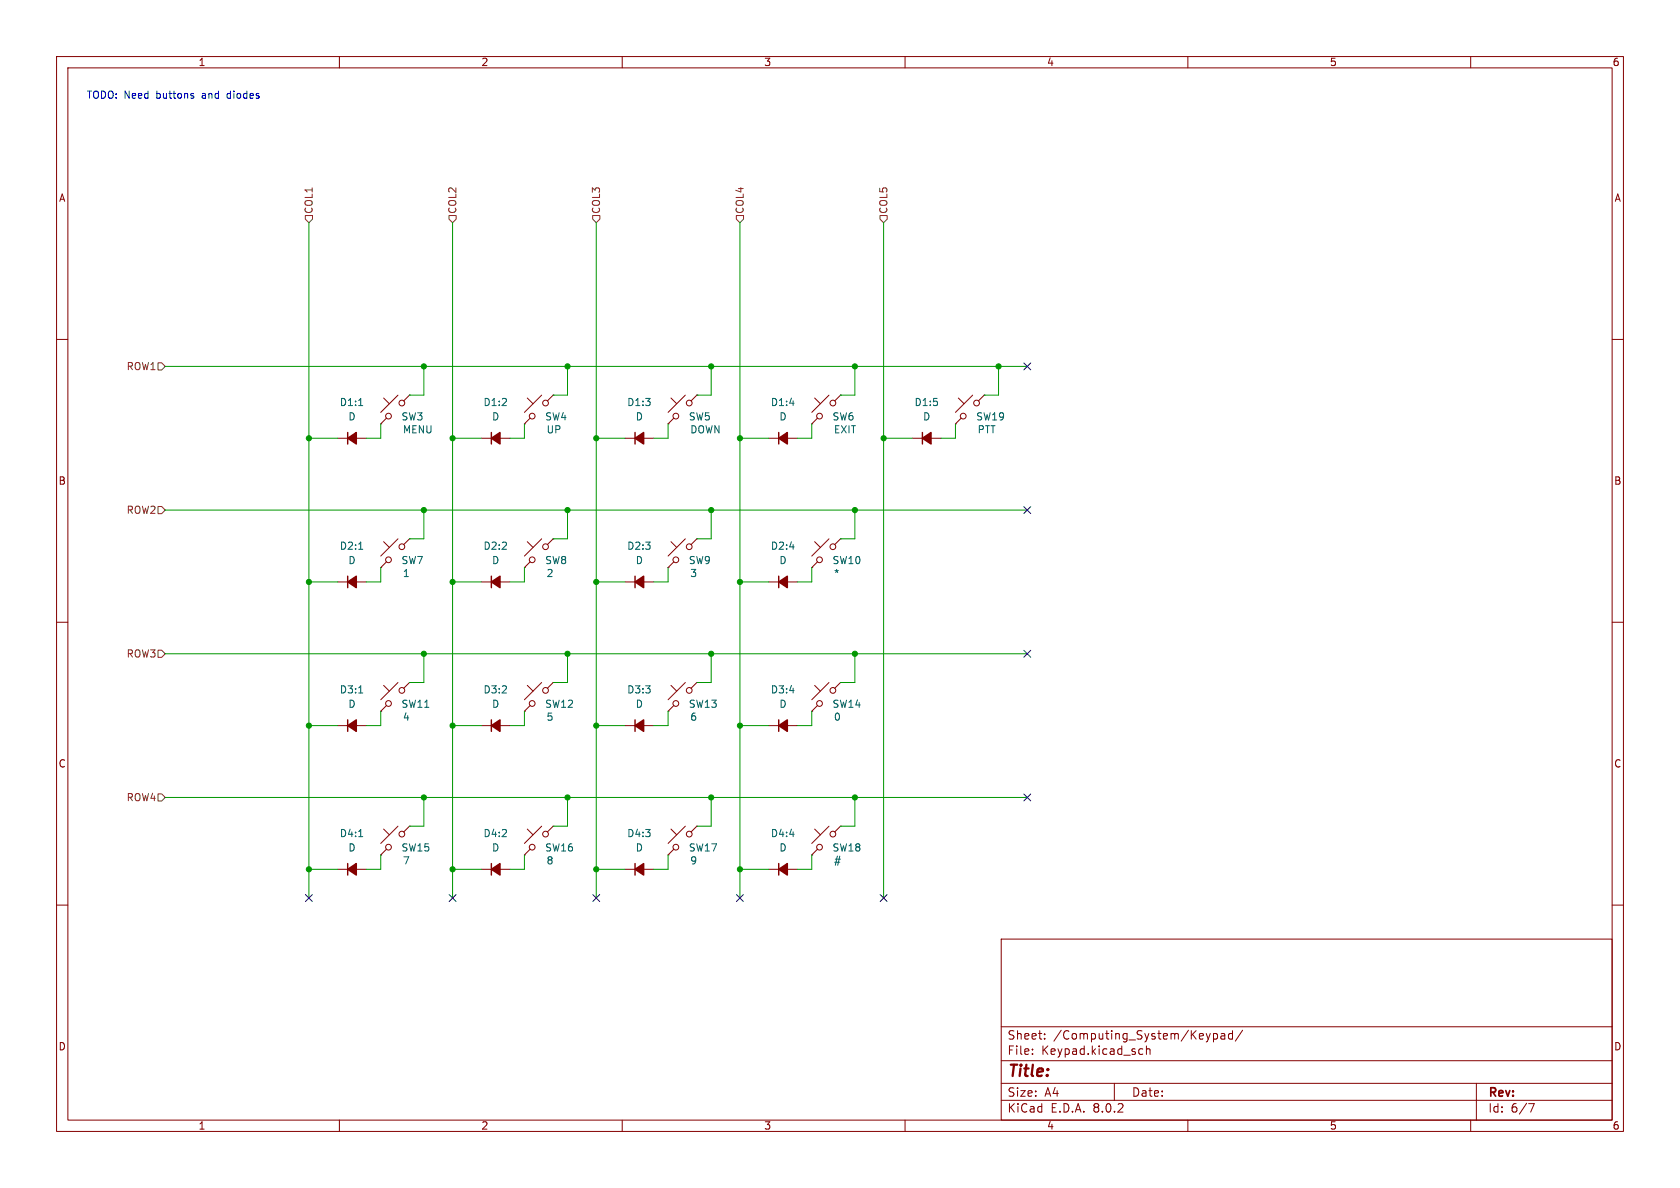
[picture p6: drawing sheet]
<svg xmlns="http://www.w3.org/2000/svg" width="297mm" height="210mm" viewBox="0 0 297 210" stroke-linecap="round" stroke-linejoin="round" font-family="sans-serif">
<g fill="none" stroke="#840000" stroke-width=".18">
<path d="M10 10h277v190h-277zM12 12h273v186h-273zM60 10v2M110 10v2M160 10v2M210 10v2M260 10v2M10 60h2M285 60h2M59.7 77.5h5.1M67.3 74.9h.1M67.8 70.4l1 1"/>
<path d="M68.3 73.9l-1 1M70.4 69.9l-3.1 3M72.4 69.9l-1 1M72.4 69.9h.1M85.1 77.5h5.1M92.7 74.9h.1M93.2 70.4l1 1M93.7 73.9l-1 1M95.8 69.9l-3.1 3M97.8 69.9l-1 1M97.8 69.9h.1M110.5 77.5h5.1"/>
<path d="M118.1 74.9h.1M118.6 70.4l1 1M119.1 73.9l-1 1M121.2 69.9l-3.1 3M123.2 69.9l-1 1M123.2 69.9h.1M135.9 77.5h5.1M143.5 74.9h.1M144 70.4l1 1M144.5 73.9l-1 1M146.6 69.9l-3.1 3M148.6 69.9l-1 1"/>
<path d="M148.6 69.9h.1M161.3 77.5h5.1M168.9 74.9h.1M169.4 70.4l1 1M169.9 73.9l-1 1M172 69.9l-3.1 3M174 69.9l-1 1M174 69.9h.1M67.8 95.8l1 1M68.3 99.3l-1 1M70.4 95.3l-3.1 3M72.4 95.3l-1 1"/>
<path d="M72.4 95.3h.1M93.2 95.8l1 1M93.7 99.3l-1 1M95.8 95.3l-3.1 3M97.8 95.3l-1 1M97.8 95.3h.1M118.6 95.8l1 1M119.1 99.3l-1 1M121.2 95.3l-3.1 3M123.2 95.3l-1 1M123.2 95.3h.1M144 95.8l1 1"/>
<path d="M144.5 99.3l-1 1M146.6 95.3l-3.1 3M148.6 95.3l-1 1M148.6 95.3h.1M10 110h2M59.7 102.9h5.1M67.3 100.3h.1M85.1 102.9h5.1M92.7 100.3h.1M110.5 102.9h5.1M118.1 100.3h.1M135.9 102.9h5.1"/>
<path d="M143.5 100.3h.1M285 110h2M59.7 128.3h5.1M67.3 125.7h.1M67.8 121.2l1 1M68.3 124.7l-1 1M70.4 120.7l-3.1 3M72.4 120.7l-1 1M72.4 120.7h.1M85.1 128.3h5.1M92.7 125.7h.1M93.2 121.2l1 1"/>
<path d="M93.7 124.7l-1 1M95.8 120.7l-3.1 3M97.8 120.7l-1 1M97.8 120.7h.1M110.5 128.3h5.1M118.1 125.7h.1M118.6 121.2l1 1M119.1 124.7l-1 1M121.2 120.7l-3.1 3M123.2 120.7l-1 1M123.2 120.7h.1M135.9 128.3h5.1"/>
<path d="M143.5 125.7h.1M144 121.2l1 1M144.5 124.7l-1 1M146.6 120.7l-3.1 3M148.6 120.7l-1 1M148.6 120.7h.1M10 160h2M59.7 153.7h5.1M67.3 151.1h.1M67.8 146.6l1 1M68.3 150.1l-1 1M70.4 146.1l-3.1 3"/>
<path d="M72.4 146.1l-1 1M72.4 146.1h.1M85.1 153.7h5.1M92.7 151.1h.1M93.2 146.6l1 1M93.7 150.1l-1 1M95.8 146.1l-3.1 3M97.8 146.1l-1 1M97.8 146.1h.1M110.5 153.7h5.1M118.1 151.1h.1M118.6 146.6l1 1"/>
<path d="M119.1 150.1l-1 1M121.2 146.1l-3.1 3M123.2 146.1l-1 1M123.2 146.1h.1M135.9 153.7h5.1M143.5 151.1h.1M144 146.6l1 1M144.5 150.1l-1 1M146.6 146.1l-3.1 3M148.6 146.1l-1 1M148.6 146.1h.1M285 160h2"/>
<path d="M177 166h108v32h-108zM60 198v2M110 198v2M160 198v2M177 194.5h108M177 191.5h108M177 187.5h108M177 181.5h108M182.5 186.3v.1M182.5 185.5v.1M184.7 183.6v.1M184.7 182.8v.1"/>
<path d="M197 191.5v3M201.6 185.4l.4 .1M202 186.3l-.4 .1M202.7 185.5l.2-.1 .3 .1 .1 .9M202.7 184.9v1.5M210 198v2M214.5 182.7v1.5M214.5 182.8l.5-.1 .2 .3v.4l-.1 .2h-.6M215.9 182.8h.6v.9M216.5 183.1h-.5a.29 .29 0 0 0-.2 .3 .29 .29 0 0 0 .2 .3l.5-.1M217.9 182.8l-.4-.1-.3 .3v.4l.1 .2h.6M217.9 182.2v1.5"/>
<path d="M219.7 182.1l-1.3 2M260 198v2M261 191.5v6.5M270.2 195.1h1l-.6 1.5"/>
<circle cx="68.7" cy="73.6" r=".51"/>
<circle cx="71" cy="71.2" r=".51"/>
<circle cx="94.1" cy="73.6" r=".51"/>
<circle cx="96.4" cy="71.2" r=".51"/>
<circle cx="119.5" cy="73.6" r=".51"/>
<circle cx="121.8" cy="71.2" r=".51"/>
<circle cx="144.9" cy="73.6" r=".51"/>
<circle cx="147.2" cy="71.2" r=".51"/>
<circle cx="170.3" cy="73.6" r=".51"/>
<circle cx="172.6" cy="71.2" r=".51"/>
<circle cx="68.7" cy="99" r=".51"/>
<circle cx="71" cy="96.6" r=".51"/>
<circle cx="94.1" cy="99" r=".51"/>
<circle cx="96.4" cy="96.6" r=".51"/>
<circle cx="119.5" cy="99" r=".51"/>
<circle cx="121.8" cy="96.6" r=".51"/>
<circle cx="144.9" cy="99" r=".51"/>
<circle cx="147.2" cy="96.6" r=".51"/>
<circle cx="68.7" cy="124.4" r=".51"/>
<circle cx="71" cy="122" r=".51"/>
<circle cx="94.1" cy="124.4" r=".51"/>
<circle cx="96.4" cy="122" r=".51"/>
<circle cx="119.5" cy="124.4" r=".51"/>
<circle cx="121.8" cy="122" r=".51"/>
<circle cx="144.9" cy="124.4" r=".51"/>
<circle cx="147.2" cy="122" r=".51"/>
<circle cx="68.7" cy="149.8" r=".51"/>
<circle cx="71" cy="147.4" r=".51"/>
<circle cx="94.1" cy="149.8" r=".51"/>
<circle cx="96.4" cy="147.4" r=".51"/>
<circle cx="119.5" cy="149.8" r=".51"/>
<circle cx="121.8" cy="147.4" r=".51"/>
<circle cx="144.9" cy="149.8" r=".51"/>
<circle cx="147.2" cy="147.4" r=".51"/>
</g>
<g fill="none" stroke="#840000" stroke-width=".25">
<path d="M61.5 76.5v2M86.9 76.5v2M112.3 76.5v2M137.7 76.5v2M163.1 76.5v2M61.5 101.9v2M86.9 101.9v2M112.3 101.9v2M137.7 101.9v2M61.5 127.3v2M86.9 127.3v2M112.3 127.3v2"/>
<path d="M137.7 127.3v2M61.5 152.7v2M86.9 152.7v2M112.3 152.7v2M137.7 152.7v2"/>
</g>
<g fill="#840000" stroke="#840000" stroke-width=".25">
<path d="M137.7 77.5l1.5-1v2z"/>
<path d="M137.7 153.7l1.5-1v2z"/>
<path d="M86.9 153.7l1.5-1v2z"/>
<path d="M112.3 153.7l1.5-1v2z"/>
<path d="M163.1 77.5l1.5-1v2z"/>
<path d="M137.7 102.9l1.5-1v2z"/>
<path d="M61.5 128.3l1.5-1v2z"/>
<path d="M112.3 102.9l1.5-1v2z"/>
<path d="M86.9 102.9l1.5-1v2z"/>
<path d="M86.9 128.3l1.5-1v2z"/>
<path d="M61.5 77.5l1.5-1v2z"/>
<path d="M112.3 128.3l1.5-1v2z"/>
<path d="M112.3 77.5l1.5-1v2z"/>
<path d="M86.9 77.5l1.5-1v2z"/>
<path d="M137.7 128.3l1.5-1v2z"/>
<path d="M61.5 102.9l1.5-1v2z"/>
<path d="M61.5 153.7l1.5-1v2z"/>
</g>
<path d="M63.4 71.7h.7M63.4 97.1h.7M63.4 122.5h.7M63.4 147.9h.7" fill="none" stroke="#006464" stroke-width=".18"/>
<path d="M54 38.1h1.2v.6l-.6 .7-.6-.7zM79.4 38.1h1.2v.6l-.6 .7-.6-.7zM104.8 38.1h1.2v.6l-.6 .7-.6-.7zM130.2 38.1h1.2v.6l-.6 .7-.6-.7zM155.6 38.1h1.2v.6l-.6 .7-.6-.7zM27.9 64.1h.7l.6 .7-.6 .6h-.7zM27.9 89.5h.7l.6 .7-.6 .6h-.7zM27.9 114.9h.7l.6 .7-.6 .6h-.7zM27.9 140.3h.7l.6 .7-.6 .6h-.7z" fill="none" stroke="#725600" stroke-width=".18"/>
<path d="M34.1 16.9l.2 .2-.2 .3M34.1 16.5l.1 .1" fill="none" stroke="#0000c2" stroke-width=".18"/>
<g fill="none" stroke="#009600" stroke-width=".18">
<path d="M54.6 39.4v119.4M80 39.4v119.4M105.4 39.4v119.4M130.8 39.4v119.4M156.2 39.4v119.4M29.2 64.8h152.4M54.6 77.5h5.1M67.3 74.9v2.6h-2.5M74.9 64.8v5.1h-2.5M80 77.5h5.1M92.7 74.9v2.6h-2.5M100.3 64.8v5.1h-2.5"/>
<path d="M105.4 77.5h5.1M118.1 74.9v2.6h-2.5M125.7 64.8v5.1h-2.5M130.8 77.5h5.1M143.5 74.9v2.6h-2.5M151.1 64.8v5.1h-2.5M156.2 77.5h5.1M168.9 74.9v2.6h-2.5M176.5 64.8v5.1h-2.5M29.2 90.2h152.4M74.9 90.2v5.1h-2.5M100.3 90.2v5.1h-2.5"/>
<path d="M125.7 90.2v5.1h-2.5M151.1 90.2v5.1h-2.5M29.2 115.6h152.4M54.6 102.9h5.1M67.3 100.3v2.6h-2.5M74.9 115.6v5.1h-2.5M80 102.9h5.1M92.7 100.3v2.6h-2.5M100.3 115.6v5.1h-2.5M105.4 102.9h5.1M118.1 100.3v2.6h-2.5M125.7 115.6v5.1h-2.5"/>
<path d="M130.8 102.9h5.1M143.5 100.3v2.6h-2.5M151.1 115.6v5.1h-2.5M54.6 128.3h5.1M67.3 125.7v2.6h-2.5M80 128.3h5.1M92.7 125.7v2.6h-2.5M105.4 128.3h5.1M118.1 125.7v2.6h-2.5M130.8 128.3h5.1M143.5 125.7v2.6h-2.5M29.2 141h152.4"/>
<path d="M54.6 153.7h5.1M67.3 151.1v2.6h-2.5M74.9 141v5.1h-2.5M80 153.7h5.1M92.7 151.1v2.6h-2.5M100.3 141v5.1h-2.5M105.4 153.7h5.1M118.1 151.1v2.6h-2.5M125.7 141v5.1h-2.5M130.8 153.7h5.1M143.5 151.1v2.6h-2.5M151.1 141v5.1h-2.5"/>
</g>
<g fill="none" stroke="#000084" stroke-width=".18">
<path d="M181 64.2l1.2 1.2M182.2 64.2l-1.2 1.2M181 89.6l1.2 1.2M182.2 89.6l-1.2 1.2M181 115l1.2 1.2M182.2 115l-1.2 1.2M54 158.1l1.2 1.3M55.2 158.1l-1.2 1.3M79.4 158.1l1.2 1.3M80.6 158.1l-1.2 1.3M104.8 158.1l1.2 1.3M106 158.1l-1.2 1.3"/>
<path d="M130.2 158.1l1.2 1.3M131.4 158.1l-1.2 1.3M155.6 158.1l1.2 1.3M156.8 158.1l-1.2 1.3M181 140.4l1.2 1.2M182.2 140.4l-1.2 1.2"/>
</g>
<g fill="#009600" stroke="#009600" stroke-width=".18">
<circle cx="130.8" cy="153.7" r=".46"/>
<circle cx="80" cy="153.7" r=".46"/>
<circle cx="105.4" cy="153.7" r=".46"/>
<circle cx="100.3" cy="141" r=".46"/>
<circle cx="74.9" cy="141" r=".46"/>
<circle cx="54.6" cy="153.7" r=".46"/>
<circle cx="130.8" cy="128.3" r=".46"/>
<circle cx="125.7" cy="141" r=".46"/>
<circle cx="156.2" cy="77.5" r=".46"/>
<circle cx="151.1" cy="90.2" r=".46"/>
<circle cx="125.7" cy="90.2" r=".46"/>
<circle cx="130.8" cy="77.5" r=".46"/>
<circle cx="176.5" cy="64.8" r=".46"/>
<circle cx="151.1" cy="64.8" r=".46"/>
<circle cx="100.3" cy="115.6" r=".46"/>
<circle cx="105.4" cy="102.9" r=".46"/>
<circle cx="100.3" cy="90.2" r=".46"/>
<circle cx="105.4" cy="128.3" r=".46"/>
<circle cx="105.4" cy="77.5" r=".46"/>
<circle cx="100.3" cy="64.8" r=".46"/>
<circle cx="80" cy="77.5" r=".46"/>
<circle cx="74.9" cy="90.2" r=".46"/>
<circle cx="74.9" cy="64.8" r=".46"/>
<circle cx="54.6" cy="77.5" r=".46"/>
<circle cx="125.7" cy="64.8" r=".46"/>
<circle cx="125.7" cy="115.6" r=".46"/>
<circle cx="130.8" cy="102.9" r=".46"/>
<circle cx="151.1" cy="115.6" r=".46"/>
<circle cx="151.1" cy="141" r=".46"/>
<circle cx="80" cy="102.9" r=".46"/>
<circle cx="74.9" cy="115.6" r=".46"/>
<circle cx="80" cy="128.3" r=".46"/>
<circle cx="54.6" cy="102.9" r=".46"/>
<circle cx="54.6" cy="128.3" r=".46"/>
</g>
<text font-size="2.8" fill="#840000" x="178" y="190.9">Title:</text>
<g font-size="2.1" fill="#840000">
<text x="178" y="184">Sheet:</text>
<text x="186.2" y="184">/Computing_System/Keypad/</text>
<text x="178" y="186.7">File:</text>
<text x="184.1" y="186.7">Keypad.kicad_sch</text>
<text x="178" y="196.9">KiCad</text>
<text x="178" y="194.1">Size:</text>
<text x="184.7" y="194.1">A4</text>
<text x="185.7" y="196.9">E.D.A.</text>
<text x="193.3" y="196.9">8.0.2</text>
<text x="200" y="194.1">Date:</text>
<text x="263" y="194.3">Rev:</text>
<text x="263" y="196.9">Id:</text>
<text x="267.1" y="196.9">6/7</text>
</g>
<g font-size="1.8" fill="#840000">
<text x="35" y="11.9">1</text>
<text x="85" y="11.9">2</text>
<text x="135" y="11.9">3</text>
<text x="185" y="11.9">4</text>
<text x="235" y="11.9">5</text>
<text x="285" y="11.9">6</text>
<text x="10.3" y="35.9">A</text>
<text x="285.3" y="35.9">A</text>
<text x="10.3" y="85.9">B</text>
<text x="285.3" y="85.9">B</text>
<text x="10.3" y="135.9">C</text>
<text x="285.3" y="135.9">C</text>
<text x="10.3" y="185.9">D</text>
<text x="285.3" y="185.9">D</text>
<text x="35" y="199.9">1</text>
<text x="85" y="199.9">2</text>
<text x="135" y="199.9">3</text>
<text x="185" y="199.9">4</text>
<text x="235" y="199.9">5</text>
<text x="285" y="199.9">6</text>
</g>
<g font-size="1.8" fill="#0000c2">
<text x="15.2" y="17.5">TODO: Need</text>
<text x="27.7" y="17.5">buttons</text>
<text x="36" y="17.5">and</text>
<text x="40.6" y="17.5">diodes</text>
</g>
<g font-size="1.8" fill="#725600">
<text x="55.5" y="37.9" transform="rotate(-90 55.5 37.9)">COL1</text>
<text x="80.9" y="37.9" transform="rotate(-90 80.9 37.9)">COL2</text>
<text x="106.3" y="37.9" transform="rotate(-90 106.3 37.9)">COL3</text>
<text x="131.7" y="37.9" transform="rotate(-90 131.7 37.9)">COL4</text>
<text x="157.1" y="37.9" transform="rotate(-90 157.1 37.9)">COL5</text>
<text x="22.3" y="65.6">ROW1</text>
<text x="22.3" y="91">ROW2</text>
<text x="22.3" y="116.4">ROW3</text>
<text x="22.3" y="141.8">ROW4</text>
</g>
<g font-size="1.8" fill="#006464">
<text x="60" y="72">D1:1</text>
<text x="85.4" y="72">D1:2</text>
<text x="110.8" y="72">D1:3</text>
<text x="136.2" y="72">D1:4</text>
<text x="161.6" y="72">D1:5</text>
<text x="61.5" y="74.5">D</text>
<text x="70.9" y="74.5">SW3</text>
<text x="71.1" y="76.8">MENU</text>
<text x="86.9" y="74.5">D</text>
<text x="96.3" y="74.5">SW4</text>
<text x="96.5" y="76.8">UP</text>
<text x="112.3" y="74.5">D</text>
<text x="121.7" y="74.5">SW5</text>
<text x="121.9" y="76.8">DOWN</text>
<text x="137.7" y="74.5">D</text>
<text x="147.1" y="74.5">SW6</text>
<text x="147.3" y="76.8">EXIT</text>
<text x="163.1" y="74.5">D</text>
<text x="172.5" y="74.5">SW19</text>
<text x="172.7" y="76.8">PTT</text>
<text x="60" y="97.4">D2:1</text>
<text x="61.5" y="99.9">D</text>
<text x="70.9" y="99.9">SW7</text>
<text x="85.4" y="97.4">D2:2</text>
<text x="86.9" y="99.9">D</text>
<text x="96.3" y="99.9">SW8</text>
<text x="110.8" y="97.4">D2:3</text>
<text x="112.3" y="99.9">D</text>
<text x="121.7" y="99.9">SW9</text>
<text x="136.2" y="97.4">D2:4</text>
<text x="137.7" y="99.9">D</text>
<text x="147.1" y="99.9">SW10</text>
<text x="71.1" y="102.2">1</text>
<text x="96.5" y="102.2">2</text>
<text x="121.9" y="102.2">3</text>
<text x="147.3" y="102.2">*</text>
<text x="60" y="122.8">D3:1</text>
<text x="61.5" y="125.3">D</text>
<text x="70.9" y="125.3">SW11</text>
<text x="85.4" y="122.8">D3:2</text>
<text x="86.9" y="125.3">D</text>
<text x="96.3" y="125.3">SW12</text>
<text x="110.8" y="122.8">D3:3</text>
<text x="112.3" y="125.3">D</text>
<text x="121.7" y="125.3">SW13</text>
<text x="136.2" y="122.8">D3:4</text>
<text x="137.7" y="125.3">D</text>
<text x="147.1" y="125.3">SW14</text>
<text x="71.1" y="127.6">4</text>
<text x="96.5" y="127.6">5</text>
<text x="121.9" y="127.6">6</text>
<text x="147.3" y="127.6">0</text>
<text x="60" y="148.2">D4:1</text>
<text x="85.4" y="148.2">D4:2</text>
<text x="110.8" y="148.2">D4:3</text>
<text x="136.2" y="148.2">D4:4</text>
<text x="61.5" y="150.7">D</text>
<text x="70.9" y="150.7">SW15</text>
<text x="71.1" y="153">7</text>
<text x="86.9" y="150.7">D</text>
<text x="96.3" y="150.7">SW16</text>
<text x="96.5" y="153">8</text>
<text x="112.3" y="150.7">D</text>
<text x="121.7" y="150.7">SW17</text>
<text x="121.9" y="153">9</text>
<text x="137.7" y="150.7">D</text>
<text x="147.1" y="150.7">SW18</text>
<text x="147.3" y="153">#</text>
</g>
</svg>
